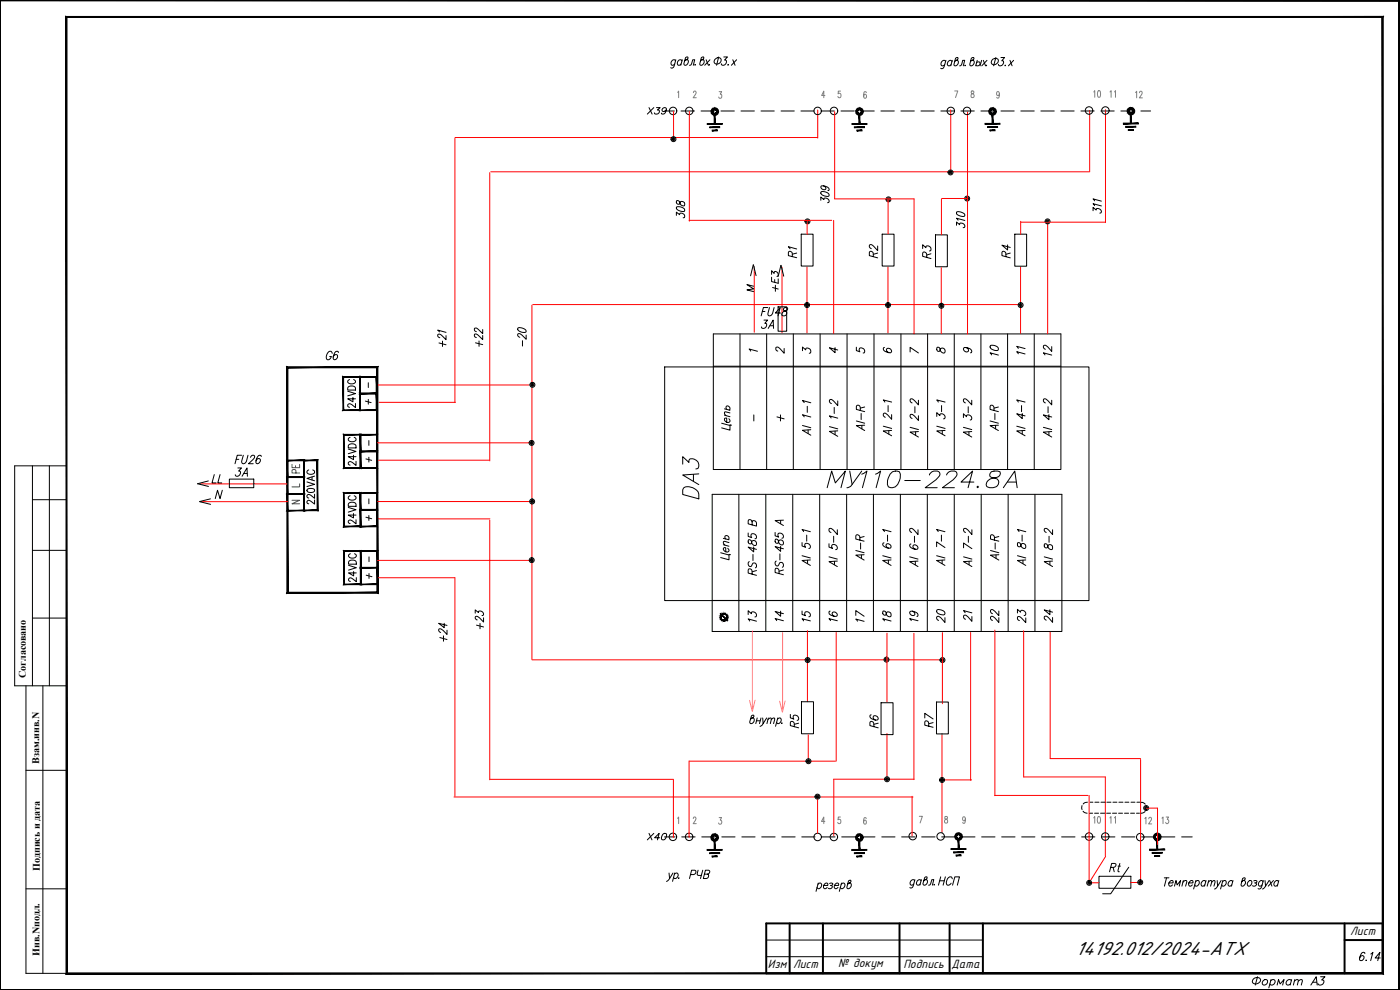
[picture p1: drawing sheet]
<svg xmlns="http://www.w3.org/2000/svg" width="420mm" height="297mm" viewBox="0 0 420 297" stroke-linecap="round" stroke-linejoin="round" font-family="sans-serif">
<!-- layer: 0 -->
<g fill="#000" stroke="#000" stroke-width=".3">
<path d="M0 .2h419.8zM0 .2h419.9z"/>
<path d="M419.8 .2v296.7zM419.9 .2v296.8z"/>
<path d="M212.3 37.1v.2l4.4-.2zM212.3 37.3l4.4-.2v.2z"/>
<path d="M213 38v.3l3-.3zM213 38.3l3-.3v.3z"/>
<path d="M213.7 33.1l.3 .1-.4 .3zM213.6 33.5h.3l.1-.3zM213.6 33.5h.3l-.2 .3zM213.9 33.5l-.2 .3 .3-.1zM213.7 33.8l.3-.1-.1 .4zM214 33.7l-.1 .4 .2-.2zM214.1 33.9l.1 .4-.3-.2zM214.1 33.9l.1 .4 .1-.3zM214.3 34l.2 .4-.3-.1zM214.3 34l.2 .4v-.3zM214.5 34.1l.3 .2-.3 .1zM214.5 34.1l.3 .2zM214.7 34l.4 .1-.3 .2zM214.7 34l.4 .1-.2-.2zM214.9 33.9l.4-.1-.2 .3zM215.1 33.7l-.2 .2 .4-.1zM215.1 33.7l.3-.2-.1 .3zM215.1 33.5v.2l.3-.2zM215.3 33.1l.1 .4h-.3zM215.1 33.2v.3l.2-.4zM215.1 32.8l.2 .3-.2 .1zM215.1 32.8l-.2 .2 .2 .2zM214.8 32.6l.3 .2-.2 .2zM214.8 32.6l-.1 .3 .2 .1zM214.5 32.5l.3 .1-.1 .3zM214.5 32.5v.4h.2zM214.2 32.6l.3-.1v.4zM214.2 32.6l.1 .3h.2zM213.9 32.8l.3-.2 .1 .3zM213.9 32.8l.2 .2 .2-.1zM213.9 32.8l.2 .2-.4 .1zM213.7 33.1l.4-.1z"/>
<path d="M213.7 39v.3l1.6-.3zM213.7 39.3l1.6-.3v.3z"/>
<path d="M214.3 34.2v3h.3zM214.3 34.2h.3v3z"/>
<path d="M255.7 37.1v.2l4.5-.2zM255.7 37.3l4.5-.2v.2z"/>
<path d="M256.4 38v.3l3-.3zM256.4 38.3l3-.3v.3z"/>
<path d="M257.1 33.1l.3 .1-.4 .3zM257 33.5h.3l.1-.3zM257 33.5h.3l-.2 .3zM257.3 33.5l-.2 .3 .3-.1zM257.1 33.8l.3-.1-.1 .4zM257.4 33.7l-.1 .4 .2-.2zM257.3 34.1l.2-.2 .1 .4zM257.5 33.9l.1 .4zM257.7 34l.2 .4-.3-.1zM257.7 34l.2 .4v-.3zM257.9 34.1l.4 .2-.4 .1zM257.9 34.1l.4 .2zM258.1 34l.5 .1-.3 .2zM258.1 34l.5 .1-.2-.2zM258.4 33.9l.3-.1-.1 .3zM258.5 33.7l-.1 .2 .3-.1zM258.5 33.7l.3-.2-.1 .3zM258.5 33.5v.2l.3-.2zM258.7 33.1l.1 .4h-.3zM258.5 33.2v.3l.2-.4zM258.6 32.8l.1 .3-.2 .1zM258.6 32.8l-.2 .2 .1 .2zM258.3 32.6l.3 .2-.2 .2zM258.3 32.6l-.2 .3 .3 .1zM257.9 32.5l.4 .1-.2 .3zM257.9 32.5v.4h.2zM257.6 32.6l.3-.1v.4zM257.6 32.6l.1 .3h.2zM257.3 32.8l.3-.2 .1 .3zM257.3 32.8l.2 .2 .2-.1zM257.3 32.8l.2 .2-.4 .1zM257.1 33.1l.4-.1z"/>
<path d="M257.2 39v.3l1.5-.3zM257.2 39.3l1.5-.3v.3z"/>
<path d="M257.8 34.2v3h.3zM257.8 34.2h.3v3z"/>
<path d="M295.6 37v.3l4.5-.3zM295.6 37.3l4.5-.3v.3z"/>
<path d="M296.4 38v.3l3-.3zM296.4 38.3l3-.3v.3z"/>
<path d="M297.1 33.1l.2 .1-.3 .2zM297 33.4h.3v-.2zM297 33.4h.3l-.2 .4zM297.3 33.4l-.2 .4zM297.1 33.8l.2-.2-.1 .5zM297.3 33.6l-.1 .5 .2-.2zM297.2 34.1l.2-.2 .1 .3zM297.4 33.9l.1 .3 .1-.2zM297.6 34l.3 .3-.4-.1zM297.6 34l.3 .3v-.3zM297.9 34l.3 .2-.3 .1zM297.9 34l.3 .2-.1-.2zM298.1 34l.4 .1-.3 .1zM298.1 34l.4 .1-.2-.2zM298.3 33.9l.4-.1-.2 .3zM298.4 33.6l-.1 .3 .4-.1zM298.4 33.6l.3-.2v.4zM298.4 33.4v.2l.3-.2zM298.7 33.1v.3h-.3zM298.4 33.2v.2l.3-.3zM298.5 32.8l.2 .3-.3 .1zM298.5 32.8l-.2 .2 .1 .2zM298.2 32.6l.3 .2-.2 .2zM298.2 32.6l.1 .4zM297.9 32.5l.3 .1-.1 .3zM297.9 32.5v.3l.2 .1zM297.5 32.6l.4-.1v.3zM297.5 32.6l.1 .3 .3-.1zM297.2 32.8l.3-.2 .1 .3zM297.2 32.8l.2 .2 .2-.1zM297.2 32.8l.2 .2-.3 .1zM297.1 33.1l.3-.1z"/>
<path d="M297.1 39v.2l1.5-.2zM297.1 39.2l1.5-.2v.2z"/>
<path d="M297.7 34.2v3h.3zM297.7 34.2h.3v3z"/>
<path d="M337.1 36.9v.3l4.5-.3zM337.1 37.2l4.5-.3v.3z"/>
<path d="M337.9 37.9v.3l3-.3zM337.9 38.2l3-.3v.3z"/>
<path d="M338.5 33l.3 .1-.3 .2zM338.5 33.3h.3v-.2zM338.5 33.3h.3l-.3 .4zM338.8 33.3l-.3 .4 .3-.1zM338.5 33.7l.3-.1v.4zM338.8 33.6v.4l.2-.2zM339 33.8v.3l-.2-.1zM339 33.8v.3zM339.1 33.9l.3 .3-.4-.1zM339.1 33.9l.3 .3v-.3zM339.4 33.9l.3 .2-.3 .1zM339.4 33.9l.3 .2zM339.6 33.9l.4 .1-.3 .1zM339.6 33.9l.4 .1-.2-.2zM339.8 33.8l.4-.1-.2 .3zM339.9 33.6l-.1 .2 .4-.1zM339.9 33.6l.4-.3-.1 .4zM340 33.3l-.1 .3 .4-.3zM340.2 33l.1 .3h-.3zM339.9 33.1l.1 .2 .2-.3zM340 32.7l.2 .3-.3 .1zM339.8 32.9l.1 .2 .1-.4zM339.7 32.5l.3 .2-.2 .2zM339.7 32.5l-.1 .3 .2 .1zM339.4 32.5h.3l-.1 .3zM339.4 32.5v.3h.2zM339 32.5h.4v.3zM339 32.5l.1 .3h.3zM338.8 32.7l.2-.2 .1 .3zM338.8 32.7l.2 .2 .1-.1zM338.8 32.7l.2 .2-.5 .1zM338.5 33l.5-.1z"/>
<path d="M338.6 38.9v.2l1.5-.2zM338.6 39.1l1.5-.2v.2z"/>
<path d="M339.2 34.1v3h.3zM339.2 34.1h.3v3z"/>
<path d="M107.9 113v5.2l.2-.2zM107.9 113l.2 .2v4.8zM107.9 113l.2 .2 5-.2zM108.1 113.2l5-.2-.2 .2zM112.9 113.2l.2 5v-5.2zM112.9 113.2l.2 5-.2-.2zM107.9 118.2h5.2l-.2-.2zM108.1 118h4.8l-5 .2z"/>
<path d="M102.9 113v10.2l.2-.2zM102.9 113l.2 .2v9.8zM102.9 113l.2 .2 5-.2zM103.1 113.2l5-.2-.2 .2zM108.1 113l-.2 .2 .2 10zM107.9 113.2l.2 10-.2-.2zM102.9 123.2h5.2l-.2-.2zM102.9 123.2l.2-.2h4.8z"/>
<path d="M108.1 130.3v5.2l.2-.2zM108.1 130.3l.2 .2v4.8zM108.1 130.3l.2 .2 5-.2zM108.3 130.5l5-.2-.2 .2zM113.1 130.5l.2 5v-5.2zM113.1 130.5l.2 5-.2-.2zM108.1 135.5h5.2l-.2-.2zM108.1 135.5l.2-.2h4.8z"/>
<path d="M91.1 138v15.2l.3-.2zM91.1 138l.3 .2v14.8zM91.1 138l.3 .2 4-.2zM91.4 138.2l4-.2-.2 .2zM95.4 138l-.2 .2 .2 15zM95.2 138.2l.2 15-.2-.2zM91.1 153.2h4.3l-.2-.2zM91.1 153.2l.3-.2h3.8z"/>
<path d="M103.1 147.9v10.2l.2-.3zM103.1 147.9l.2 .2v9.7zM103.1 147.9l.2 .2 5-.2zM103.3 148.1l5-.2-.2 .2zM108.3 147.9l-.2 .2 .2 10zM108.1 148.1l.2 10-.2-.3zM103.1 158.1h5.2l-.2-.3zM103.1 158.1l.2-.3h4.8z"/>
<path d="M103.1 130.3v10.2l.2-.2zM103.1 130.3l.2 .2v9.8zM103.1 130.3l.2 .2 5-.2zM103.3 130.5l5-.2-.2 .2zM108.3 130.3l-.2 .2 .2 10zM108.1 130.5l.2 10-.2-.2zM103.1 140.5h5.2l-.2-.2zM103.1 140.5l.2-.2h4.8z"/>
<path d="M108.1 147.9v5.2l.2-.2zM108.1 147.9l.2 .2v4.8zM108.1 147.9l.2 .2 5-.2zM108.3 148.1l5-.2-.2 .2zM113.3 147.9l-.2 .2 .2 5zM113.1 148.1l.2 5-.2-.2zM108.1 153.1h5.2l-.2-.2zM108.1 153.1l.2-.2h4.8z"/>
<path d="M86.1 110.1v67.9l.3-.3zM86.1 110.1l.3 .2v67.4zM86.1 110.1l.3 .2 27-.2zM86.4 110.3l27-.2-.3 .2zM113.4 110.1l-.3 .2 .3 67.7zM113.1 110.3l.3 67.7-.3-.3zM86.1 178h27.3l-.3-.3zM86.1 178l.3-.3h26.7z"/>
<path d="M103.2 165.3v10.1l.2-.2zM103.2 165.3l.2 .1v9.8zM103.2 165.3l.2 .1 5-.1zM103.4 165.4l5-.1-.2 .1zM108.2 165.4l.2 10v-10.1zM108.2 165.4l.2 10-.2-.2zM103.2 175.4h5.2l-.2-.2zM103.2 175.4l.2-.2h4.8z"/>
<path d="M108.2 165.3v5.1l.2-.1zM108.2 165.3l.2 .1v4.9zM108.2 165.3l.2 .1 5-.1zM108.4 165.4l5-.1-.2 .1zM113.2 165.4l.2 5v-5.1zM113.2 165.4l.2 5-.2-.1zM108.2 170.4h5.2l-.2-.1zM108.2 170.4l.2-.1h4.8z"/>
<path d="M217.3 184.1l.3 .2zM217.3 184.1l.3 .2zM216.9 184.2l.4-.1v.2zM216.9 184.2l.4 .1zM216.5 184.4l.4-.2zM216.5 184.4l.4-.1zM216.5 184.4l.1 .1-.3 .3zM216.3 184.8l.3-.3zM216.3 184.8l-.1 .4zM216.4 184.8l-.2 .4zM216.2 185.2h.2l-.1 .4zM216.4 185.2l-.1 .4zM216.3 185.6l.2 .4zM216.4 185.5l.1 .5zM216.5 186l.1-.2 .3 .4zM216.6 185.8l.3 .4zM216.9 186l.4 .3zM216.9 186l.4 .3zM217.3 186.1l.4 .1-.4 .1zM217.3 186.1l.4 .1zM217.6 186h.4zM217.6 186h.4zM217.9 185.8l.4-.2-.3 .4zM218.1 185.5l-.2 .3zM218.4 185.2l-.3 .3zM218.2 185.2l-.1 .3 .3-.3zM218.3 184.8l.1 .4h-.2zM218.1 184.8l.1 .4zM218 184.4l.3 .4zM218 184.4l.1 .4zM217.7 184.2l.2 .3zM217.7 184.2l.2 .3z"/>
<path d="M216.2 184.2l2.1 2.1 .1-.1zM216.2 184.2l.1-.1 2.1 2.1z"/>
<path d="M212.2 254.9v.2l4.5-.2zM212.2 255.1l4.5-.2v.2z"/>
<path d="M213 255.8v.3l3-.3zM213 256.1l3-.3v.3z"/>
<path d="M213.7 250.9l.2 .1-.3 .3zM213.6 251.3h.3v-.3zM213.6 251.3h.3l-.2 .3zM213.9 251.3l-.2 .3zM213.7 251.6l.2-.1-.1 .4zM213.9 251.5l-.1 .4 .2-.2zM213.8 251.9l.2-.2 .1 .4zM214 251.7l.1 .4 .1-.3zM214.2 251.8l.3 .4-.4-.1zM214.2 251.8l.3 .4v-.3zM214.5 251.9l.3 .2-.3 .1zM214.5 251.9l.3 .2-.1-.3zM214.7 251.8l.4 .1-.3 .2zM214.7 251.8l.4 .1-.2-.2zM214.9 251.7l.4-.1-.2 .3zM215 251.5l-.1 .2 .4-.1zM215 251.5l.3-.2v.3zM215.1 251.3l-.1 .2 .3-.2zM215.3 250.9v.4h-.2zM215 251l.1 .3 .2-.4zM215.1 250.6l.2 .3-.3 .1zM215.1 250.6l-.2 .3 .1 .1zM214.8 250.4l.3 .2-.2 .3zM214.8 250.4l.1 .5zM214.5 250.4h.3l-.1 .3zM214.5 250.4v.3h.2zM214.1 250.4h.4v.3zM214.1 250.4l.1 .3h.3zM213.8 250.6l.3-.2 .1 .3zM213.8 250.6l.2 .3 .2-.2zM213.8 250.6l.2 .3h-.3zM213.7 250.9h.3z"/>
<path d="M213.7 256.8v.3l1.5-.3zM213.7 257.1l1.5-.3v.3z"/>
<path d="M214.3 252v3h.3zM214.3 252h.3v3z"/>
<path d="M255.7 254.9v.2l4.4-.2zM255.7 255.1l4.4-.2v.2z"/>
<path d="M256.4 255.8v.3l3-.3zM256.4 256.1l3-.3v.3z"/>
<path d="M257 250.9l.3 .1-.3 .3zM257 251.3h.3v-.3zM257 251.3h.3l-.3 .3zM257.3 251.3l-.3 .3 .3-.1zM257 251.6l.3-.1v.4zM257.3 251.5v.4l.2-.2zM257.3 251.9l.2-.2 .1 .4zM257.5 251.7l.1 .4 .1-.3zM257.7 251.8l.2 .4-.3-.1zM257.7 251.8l.2 .4v-.3zM257.9 251.9l.3 .2-.3 .1zM257.9 251.9l.3 .2zM258.1 251.8l.4 .1-.3 .2zM258.1 251.8l.4 .1-.2-.2zM258.3 251.7l.4-.1-.2 .3zM258.4 251.5l-.1 .2 .4-.1zM258.4 251.5l.4-.2-.1 .3zM258.5 251.3l-.1 .2 .4-.2zM258.7 250.9l.1 .4h-.3zM258.4 251l.1 .3 .2-.4zM258.5 250.6l.2 .3-.3 .1zM258.3 250.9l.1 .1 .1-.4zM258.2 250.4l.3 .2-.2 .3zM258.2 250.4l-.1 .3 .2 .2zM257.9 250.4h.3l-.1 .3zM257.9 250.4v.3h.2zM257.6 250.4h.3v.3zM257.6 250.4l.1 .3h.2zM257.3 250.6l.3-.2 .1 .3zM257.3 250.6l.2 .3 .2-.2zM257.3 250.6l.2 .3h-.5zM257 250.9h.5z"/>
<path d="M257.1 256.8v.3l1.6-.3zM257.1 257.1l1.6-.3v.3z"/>
<path d="M257.7 252v3h.4zM257.7 252h.4v3z"/>
<path d="M285.4 254.6v.3l4.5-.3zM285.4 254.9l4.5-.3v.3z"/>
<path d="M286.2 255.6v.2l3-.2zM286.2 255.8l3-.2v.2z"/>
<path d="M286.9 250.6l.2 .2-.3 .2zM286.8 251h.3v-.2zM286.8 251h.3l-.2 .3zM287.1 251l-.2 .3 .2-.1zM286.9 251.3l.2-.1-.1 .4zM287.1 251.2l-.1 .4 .2-.2zM287 251.6l.2-.2 .1 .4zM287.2 251.4l.1 .4 .1-.3zM287.4 251.5l.3 .4-.4-.1zM287.4 251.5l.3 .4zM287.7 251.6l.3 .2-.3 .1zM287.7 251.6l.3 .2-.1-.3zM287.9 251.5l.4 .1-.3 .2zM287.9 251.5l.4 .1-.2-.2zM288.1 251.4l.4-.1-.2 .3zM288.2 251.2l-.1 .2 .4-.1zM288.2 251.2l.4-.2-.1 .3zM288.2 251v.2l.4-.2zM288.5 250.6l.1 .4h-.4zM288.2 250.8v.2l.3-.4zM288.3 250.3l.2 .3-.3 .2zM288.3 250.3l-.2 .3 .1 .2zM288 250.2l.3 .1-.2 .3zM288 250.2l.1 .4zM287.7 250.1l.3 .1-.1 .2zM287.7 250.1v.3h.2zM287.3 250.2l.4-.1v.3zM287.3 250.2l.4 .2zM287 250.3l.3-.1 .1 .2zM287 250.3l.2 .3 .2-.2zM287 250.3l.2 .3h-.3zM286.9 250.6l.2 .2 .1-.2z"/>
<path d="M286.9 256.5v.3l1.5-.3zM286.9 256.8l1.5-.3v.3z"/>
<path d="M287.5 251.7v3h.3zM287.5 251.7h.3v3z"/>
<path d="M345 254.8v.2l4.5-.2zM345 255l4.5-.2v.2z"/>
<path d="M345.8 255.8v.2l3-.2zM345.8 256l3-.2v.2z"/>
<path d="M346.5 250.8l.2 .1-.3 .2zM346.4 251.1h.3v-.2zM346.4 251.1h.3l-.2 .4zM346.7 251.1l-.2 .4 .2-.1zM346.5 251.5l.2-.1v.4zM346.7 251.4v.4l.2-.2zM346.7 251.8l.2-.2v.4zM346.9 251.6v.4l.1-.3zM347 251.7l.3 .4-.4-.1zM347 251.7l.3 .4v-.3zM347.3 251.8l.3 .2-.3 .1zM347.3 251.8l.3 .2-.1-.3zM347.5 251.7l.4 .1-.3 .2zM347.5 251.7l.4 .1-.2-.2zM347.7 251.6l.4-.1-.2 .3zM347.9 251.4l-.2 .2 .4-.1zM347.9 251.4l.3-.3-.1 .4zM347.9 251.1v.3l.3-.3zM348.1 250.8l.1 .3h-.3zM347.9 250.9v.2l.2-.3zM347.9 250.5l.2 .3-.2 .1zM347.9 250.5l-.2 .2 .2 .2zM347.6 250.3l.3 .2-.2 .2zM347.6 250.3l-.1 .3 .2 .1zM347.3 250.3h.3l-.1 .3zM347.3 250.3v.3h.2zM346.9 250.3h.4v.3zM346.9 250.3l.1 .3h.3zM346.7 250.5l.2-.2 .1 .3zM346.7 250.5l.2 .2 .1-.1zM346.7 250.5l.2 .2-.4 .1zM346.5 250.8l.2 .1 .2-.2z"/>
<path d="M346.5 256.7v.2l1.5-.2zM346.5 256.9l1.5-.2v.2z"/>
<path d="M347.1 251.9v3h.3zM347.1 251.9h.3v3z"/>
<path d="M.1 .2l-.1 296.8zM0 .2v296.8z"/>
<path d="M19.8 4.9v287.3l.3-.3zM19.8 4.9l.3 .3v286.7zM19.8 4.9l.3 .3 395-.3zM20.1 5.2l395-.3-.3 .3zM415.1 4.9l-.3 .3 .3 287zM414.8 5.2l.3 287-.3-.3zM19.8 292.2h395.3l-.3-.3zM19.8 292.2l.3-.3h394.7z"/>
<path d="M.1 296.9l419.8 .1zM.1 296.9l419.8 .1z"/>
</g>
<path d="M230 277.1h185v14.9h-185zM237 277.1v14.9M247 277.1v14.9M270 277.1v14.9M285 277.1v14.9M295 277.1v14.9M403.5 277.1v14.9M403.5 282.1h11.5" fill="none" stroke="#000" stroke-width=".59"/>
<path d="M230 282.1h65M230 287h65M230 292h65" fill="none" stroke="#000" stroke-width=".3"/>
<!-- layer: 0 -->
<g fill="none" stroke="#000" stroke-width=".3">
<path d="M202.7 18.3l-.1-.2a.87 .87 0 0 0-1.1 .3 .87 .87 0 0 0 .2 1.2l.8-.4M202.8 17.9l-.7 2.3-.3 .2-.5-.1M204.6 18.3a.83 .83 0 0 0-1.1-.1 .83 .83 0 0 0-.1 1.1v.2a.63 .63 0 0 0 1-.3M204.8 17.9l-.5 1.7M206 17.9h.3a.87 .87 0 0 1 .1 1.2 .87 .87 0 0 1-1.1 .2l.4-2 .7-.2 .1 .3-.2 .3-.8 .6M206.9 19.6l.5-.1 .5-1.6h.6l-.4 1.7M208.6 19.3v.3l.1-.1M210.7 17.9h.3a.87 .87 0 0 1 .2 1.2 .87 .87 0 0 1-1.2 .2l.5-2 .7-.2-.1 .6-.9 .6M211.9 17.9l.7 1.7M212.9 19.3l-.1 .3 .1-.1M213.1 17.9l-1.6 1.7M214.6 17.8a.94 .94 0 0 1 1.2-.5 .94 .94 0 0 1 .5 1.2 .99 .99 0 0 1-1.2 .8 .99 .99 0 0 1-.7-1.3z"/>
<path d="M215.7 17.1l-.6 2.5M217.2 17.1h1.1l-.8 .9a.8 .8 0 0 1 .5 .9 .8 .8 0 0 1-.8 .7l-.6-.1-.1-.4M218.5 19.3v.3l.1-.1M219.9 17.9l.7 1.7M221.1 17.9l-1.6 1.7M283.8 18.4l-.1-.1a.88 .88 0 0 0-1.1 .3 .88 .88 0 0 0 .1 1.2l.8-.4M283.9 18.1l-.7 2.2-.4 .3-.5-.1M285.7 18.4a.51 .51 0 0 0-.8-.2l-.6 .8 .2 .6a.66 .66 0 0 0 1-.2M285.8 18.1l-.5 1.7M287 18.1a.86 .86 0 0 1 .6 1.1 .86 .86 0 0 1-1 .6l-.3-.5 .5-1.8 .6-.2 .1 .3-1 .8M288 19.8l.6-.5 .3-1.2h.6l-.4 1.7M289.6 19.5v.3l.1-.2"/>
<path d="M291.8 18.1a.86 .86 0 0 1 .6 1.1 .86 .86 0 0 1-1.1 .6l-.3-.5 .5-1.8 .4-.2 .4 .1a1.12 1.12 0 0 1-1 1M293.1 18.8l.1-.1a.57 .57 0 0 1 .9 .1 .57 .57 0 0 1-.3 .8l-.7 .2-.2-.3M293.3 18.1l-.5 1.7M294.6 18.1l-.5 1.7M295.1 18.1l.7 1.7M296 19.5v.3l.1-.2M296.2 18.1l-1.6 1.7M298 17.7a.95 .95 0 0 1 1.6 .2 .95 .95 0 0 1-.8 1.4 .89 .89 0 0 1-1.3-.3 .89 .89 0 0 1 .5-1.3zM298.9 17.3l-.7 2.5M300.4 17.3h1.1l-.8 .9h.2a.92 .92 0 0 1 0 1.2 .92 .92 0 0 1-1.2 .1l-.1-.2M301.7 19.5l-.1 .3 .2-.2M303.1 18.1l.6 1.7"/>
<path d="M304.2 18.1l-1.6 1.7M204.4 33.3h4M210.4 33.3h4M216.4 33.3h4M222.4 33.3h4M228.4 33.3h4M234.4 33.3h4M240.4 33.3h4M246.4 33.3h4M252.4 33.3h4M258.4 33.3h4M264.4 33.3h4"/>
<path d="M270.4 33.3h4M276.4 33.3h4M282.4 33.3h4M288.4 33.3h4M294.4 33.3h4M300.4 33.3h4M306.4 33.3h4M312.4 33.3h4M318.4 33.3h4M324.4 33.3h4M330.4 33.3h4M336.4 33.3h4"/>
<path d="M342.4 33.3h2.9M240.5 70.3h3.5v9.5h-3.5zM264.8 70.3h3.5v9.5h-3.5zM280.8 70.5h3.5v9.5h-3.5zM304.5 70.3h3.6v9.6h-3.6zM226.1 85.9l-1.9-.5 1.9 1.3-1.9 .3 1.9 .5M110.5 114.8v1.5M199.5 110.1h127.3v70.1h-127.3zM214.1 100.2h104.3v40.7h-104.3zM214.1 109.9h104.3M222.1 100.2v40.7M230.1 100.2v40.7"/>
<path d="M238.1 100.2v40.7M246.1 100.2v40.7M254.2 100.2v40.7M262.3 100.2v40.7M270.4 100.2v40.7M278.4 100.2v40.7M286.4 100.2v40.7M294.4 100.2v40.7M302.4 100.2v40.7M310.4 100.2v40.7M9.7 139.8v66M14.8 139.8v66"/>
<path d="M19.9 139.8h-15.5v66h15.5M110.7 132.2v1.4M216.6 127l2.5 .7M217.4 124.6l1.7 .4M217.4 122.7l1.7 .4M218.1 122.8l-.2-.6a.66 .66 0 0 1 1-.2 .66 .66 0 0 1-.1 1M218.7 125.6a.62 .62 0 0 1 .4 .6 .62 .62 0 0 1-.4 .5 .86 .86 0 0 1-1-.2 .86 .86 0 0 1-.1-1h.5v1.2M219.1 123.9l-1.6-.3v.7l.4 .4M219.5 127.6l-.4-.1v1.6l-2.5-.7M226.2 124.5v1.8M281.1 125v-1.2l1 .9a.8 .8 0 0 1 .9-.6 .8 .8 0 0 1 .6 .9l-.1 .6-.3 .1M281.1 127.9l2.5 .7"/>
<path d="M281.6 120.6l-.5-.6 2.5 .6M282.6 121.7v1.8M282.8 129.2v1M283.6 129.1l-2.5 .2 2.5 1.5M305.1 127.9l2.5 .7M305.6 120.6l-.5-.6 2.5 .6M306.6 121.7v1.8M306.8 124.1v1.5l-1.7-1.5 2.5 .7M306.8 129.2v1M307.6 129.1l-2.5 .2 2.5 1.5M9.7 149.9h10.2M110.7 149.7v1.5"/>
<path d="M213.7 148.3h105v41.2h-105zM221.7 148.3v41.2M229.8 148.3v41.2M237.9 148.3v41.2M246 148.3v41.2M254.1 148.3v41.2M262.1 148.3v41.2M265.4 159.5l-.5-.6 2.5 .6M270.2 148.3v41.2M278.3 148.3v41.2M286.4 148.3v41.2M294.5 148.3v41.2"/>
<path d="M302.6 148.3v41.2M310.6 148.3v41.2M9.7 165.1h10.2M110.7 167.1v1.4M264.9 166.7l2.5 .7M265.3 162.9h-.3l-.1 .5a2.1 2.1 0 0 0 2.4 1 .81 .81 0 0 0-.3-1.1 .81 .81 0 0 0-1.1 .3l.3 .7 .4 .2M266.4 160.6v1.8M266.6 168.1v1M267.4 168l-2.5 .2 2.5 1.5M9.7 185.4h10.2M20 188.8v38.9M213.7 180.2h105"/>
<path d="M7.8 205.8v86.2h12.2M12.9 205.8v86.2M225.7 215.4h.4a.93 .93 0 0 1 .1 1.2 .93 .93 0 0 1-1.1 .4l-.1-.4 .5-1.8 .3-.2 .4 .1a.77 .77 0 0 1-.7 .8l-.2 .3M227 216.3h1.1M227.2 215.4l-.4 1.7M228.4 215.4l-.5 1.7M228.9 215.4l.1 1.7 1.1-1.7M229 217.1l-.3 .5-.6 .3M230.5 215.9l.6-.5 .4 .1-.3 1.6M230.6 215.4l-.4 1.7M231.5 215.9l.6-.5 .4 .1-.3 1.6M233.3 215.8a.64 .64 0 0 1 1-.3 .97 .97 0 0 1 0 1.1 .97 .97 0 0 1-1.1 .4l-.1-.3"/>
<path d="M233.4 215.4l-.7 2.5M240.5 210.6h3.6v9.6h-3.6zM264.4 210.8h3.6v9.6h-3.6zM281.1 210.6h3.5v9.6h-3.5zM7.8 231.1h12.2M204.6 251.1h4M210.6 251.1h4M216.6 251.1h4M222.6 251.1h4M228.6 251.1h4M234.6 251.1h4M240.6 251.1h4"/>
<path d="M246.6 251.1h4M252.6 251.1h4M258.6 251.1h4M264.6 251.1h4M270.6 251.1h4M276.6 251.1h4M282.6 251.1h4M288.6 251.1h4M294.6 251.1h4M300.6 251.1h4M306.6 251.1h4M312.6 251.1h4"/>
<path d="M318.6 251.1h4M324.6 251.1h4M324.7 241.7v1.2M325 243.4l.4 .3 .9 .3M326.3 240.7l-.6 .1-.6 .4M327.2 240.7h.8M328.6 240.7h1.2M330.4 240.7h1.2M330.6 251.1h4M332.2 240.7h1.2M334 240.7h1.2M335.8 240.7h1.2"/>
<path d="M336.6 251.1h4M337.5 244h1.2M337.6 240.7h1.2M339.3 244h1.2M339.4 240.7h1.2M341.2 240.7h.9M342.5 240.7l.6 .1 .6 .5M342.6 251.1h4M344 241.8v1.2M348.6 251.1h4M354.6 251.1h3.2M7.8 266.7h12.2"/>
<path d="M200.8 261.9l.2 1.7 1-1.7M201 263.6l-1 .8M202.4 262.3a.62 .62 0 0 1 .5-.4 .62 .62 0 0 1 .6 .4 .84 .84 0 0 1-.3 1 .84 .84 0 0 1-1.1 0M202.5 261.9l-.7 2.5M203.8 263.4l-.2 .1h.2M207.2 262.4l1.3-.1 .3-.4-.1-.7-1.1-.1-.7 2.5M209.5 261.1l-.2 1.3 .3 .3h.9M210.9 261.1l-.7 2.5M211.4 262.3l1.2 .1v.7l-.6 .5h-.9l.6-2.5h.9l.4 .3-.2 .7-.5 .2M245.4 265.3a.68 .68 0 0 1 1.1-.1 .68 .68 0 0 1-.2 1.1l-.5 .3h-.3l-.3-.3M245.6 265l-.7 2.4M247.2 265.7h1.2l.1-.5a.89 .89 0 0 0-1.2 .1 .89 .89 0 0 0 0 1.2 .64 .64 0 0 0 .9-.2"/>
<path d="M249 265.1h.9a.51 .51 0 0 1-.7 .6M249.5 265.7l.3 .4-.3 .4h-.9M250.4 265.7h1.2l.1-.5a.81 .81 0 0 0-1.2 .3 .81 .81 0 0 0 .5 1.1l.5-.3M252.4 265.3a.68 .68 0 0 1 1.1-.1 .68 .68 0 0 1-.2 1.1l-.5 .3h-.3l-.3-.3M252.6 265l-.7 2.4M254.9 265a.88 .88 0 0 1 .6 1 .88 .88 0 0 1-1.1 .6l-.2-.5 .4-1.7 .4-.3 .4 .1a.77 .77 0 0 1-.8 .9l-.2 .2M274.5 264.3l-.1-.2a.88 .88 0 0 0-1.1 .3 .88 .88 0 0 0 .1 1.2l.8-.4M274.6 263.9l-.7 2.3-.4 .2-.5-.1M276.4 264.3a.51 .51 0 0 0-.8-.2l-.6 .8 .2 .6a.66 .66 0 0 0 1-.3M276.5 263.9l-.4 1.7M277.7 263.9a.86 .86 0 0 1 .6 1.1 .86 .86 0 0 1-1 .6l-.3-.5 .5-1.8 .7-.2 .1 .4-1.1 .8M278.7 265.6l.4-.1 .6-1.6h.5l-.4 1.7"/>
<path d="M280.4 265.3l-.1 .3 .2-.1M282 264.3h1.4M282.3 263.1l-.7 2.5M283.7 263.1l-.7 2.5M285.8 263.7l-.1-.2a.76 .76 0 0 0-.7-.4 .76 .76 0 0 0-.6 .6l-.4 1a.75 .75 0 0 0 .5 1 .75 .75 0 0 0 1-.7M285.9 265.6l.7-2.5h1.4l-.7 2.5M329.8 262.9h9.6v3.6h-9.6zM338.8 260.2l-5.5 8h-2.4M349.4 263.4h1.4M350.1 263.4l-.6 2.5M350.8 264.9h1.2v-.5a.87 .87 0 0 0-1.1 .2 .87 .87 0 0 0 0 1.2 .64 .64 0 0 0 1-.3M352.5 265.9l.4-1.7 .4 1.3 1-1.3-.4 1.7"/>
<path d="M355 264.7l.6-.5 .6 .1-.4 1.6M355.1 264.2l-.4 1.7M356.8 264.9h1.2v-.5a.87 .87 0 0 0-1.2 .2 .87 .87 0 0 0 .1 1.2 .64 .64 0 0 0 .9-.3M358.8 264.6a.63 .63 0 0 1 1-.3 .97 .97 0 0 1-.1 1.1 .97 .97 0 0 1-1 .4l-.1-.3M358.9 264.2l-.7 2.5M361.8 264.6l-.1-.3a.93 .93 0 0 0-1.1 .4 .93 .93 0 0 0 .2 1.2l.8-.4M361.9 264.2l-.4 1.7M362.6 264.7l.7-.5 .3 .1-.3 1.6M362.8 264.2l-.5 1.7M363.6 264.7l.7-.5 .3 .1-.3 1.6M365.3 264.2l.1 1.7 1.1-1.7M365.4 265.9l-.9 .8"/>
<path d="M366.9 264.6a.64 .64 0 0 1 1-.3 .97 .97 0 0 1-.1 1.1 .97 .97 0 0 1-1 .4l-.2-.3M367 264.2l-.7 2.5M370 264.6a.84 .84 0 0 0-1.2-.1 .84 .84 0 0 0-.2 1.1l.6 .3 .5-.4M370 264.2l-.4 1.7M373.2 264.2a.88 .88 0 0 1 .6 1.1 .88 .88 0 0 1-1.1 .6l-.3-.5 .5-1.8 .7-.2 .1 .3-.2 .3-.8 .6M374.9 264.3l.5-.1a.94 .94 0 0 1 .1 1.1 .94 .94 0 0 1-1 .5 .99 .99 0 0 1 .4-1.5zM376.3 264.3h.9l-.1 .5-.6 .1M376.8 264.9l.3 .5-.3 .4h-.9M379.1 264.6l-.1-.2a.81 .81 0 0 0-1.2 .4 .81 .81 0 0 0 .5 1.1l.5-.4M379.1 264.2l-.7 2.3-.3 .2-.5-.1M379.6 264.2l.2 1.7 1.1-1.7M379.8 265.9l-.9 .8"/>
<path d="M381 264.2l.7 1.7M382.2 264.2l-1.6 1.7M383.7 264.6a.84 .84 0 0 0-1.2-.1 .84 .84 0 0 0-.1 1.1l.5 .3 .6-.4M383.8 264.2l-.5 1.7M409.6 286.1v-.2l-.5-.2a2.26 2.26 0 0 0-1 2.4 .81 .81 0 0 0 1.1-.3 .81 .81 0 0 0-.3-1.1l-.7 .3-.1 .4M410 288l-.1 .1h.2M411.4 286.2l.6-.5-.6 2.5M414.2 287.4h-1.5l1.4-1.7-.6 2.5"/>
<circle cx="217.3" cy="185.2" r="1"/>
</g>
<path d="M218.3 185.2l-.1 .4" fill="none" stroke="#fff" stroke-width=".3"/>
<path d="M216.5 184.6l-.2 .6zM216.5 184.6l-.1 1zM216.5 184.6l-.1 1 .2-1.1zM216.6 184.5l-.1 1.3zM216.6 184.5l-.1 1.3zM216.7 184.4l-.1 1.5zM216.7 184.4l-.1 1.5 .2-1.6zM216.8 184.3l-.1 1.7zM216.8 184.3l-.1 1.7zM216.9 184.3l-.1 1.7zM216.9 184.3l-.1 1.7zM217 184.2l-.1 1.9zM217 184.2l-.1 1.9zM217.1 184.2l-.1 1.9zM217.1 184.2l-.1 1.9zM217.2 184.2l-.1 2zM217.2 184.2l-.1 2zM217.3 184.2l-.2 2zM217.3 184.2l-.1 2zM217.4 184.2l-.2 2zM217.4 184.2l-.1 2zM217.5 184.2l-.2 2zM217.5 184.2l-.1 2zM217.6 184.2l-.2 2zM217.6 184.2l-.1 2zM217.7 184.3l-.2 1.9zM217.7 184.3l-.1 1.8zM217.8 184.3l-.2 1.8zM217.8 184.3l-.1 1.8zM217.9 184.4l-.2 1.7zM217.9 184.4l-.1 1.6zM218 184.5l-.2 1.5zM218 184.5l-.1 1.5zM218.1 184.6l-.2 1.4zM218.1 184.6l-.1 1.3zM218.2 184.7l-.2 1.2zM218.2 184.7l-.1 1.1zM218.3 185.2l-.2 .6z" fill="#fff" stroke="#fff" stroke-width=".3"/>
<g fill="none" stroke="#f00" stroke-width=".3">
<path d="M202.1 33.5v8.4M206.9 33.4v33M245.4 33v8.4M250.5 33.5v26.1M285.3 33v18.4M290.4 33.6v66.6M327 33.1v18.5M331.8 32.9v33.9M136.5 41.5v79.2M147 51.8v86.5M274.3 59.7v40.5M226.4 80v19.7"/>
<path d="M250.2 66.1v34M314.4 67v33.2M159.6 91.6v106.3M234.7 80.2v19.7M242.2 80.1v19.8M266.5 80.1v19.8M282.5 80.3v19.8M306.3 80.1v19.8M59.9 145.2h26.3M60 150.5h26.4M147 156.1v77.9M136.5 173.3v65.6"/>
<path d="M242.3 189.2v21.4M251 189.8v38.6M266.2 190v20.6M274.3 190v43.9M282.8 189.8v21.3M291.3 189.8v44.3M298.6 189v49.7M307.2 189.3v43.9M315.2 189.7v37.9M202.1 233.9v17.4M206.8 228.3v23M242.6 220.5v7.5"/>
<path d="M250.2 233.9v16.8M266.2 220.1v13.7M273.7 238.9v12M282.7 220.1v29.7M326.9 238.7v26.1M331.7 233.2v23.6M342.3 227.9v36.9M331.8 256.9l-4.9 8M344 242.5h3.4v10.8"/>
</g>
<!-- layer: SYMS -->
<g fill="none" stroke="#000" stroke-width=".3">
<path d="M246.5 57.5h.9a1.43 1.43 0 0 1 1.4 1.1l-.4 .4-.6-.1a1.43 1.43 0 0 1-1.5-1.1zM247.2 55.8l.7 .7a.78 .78 0 0 1-1.1 .3 .78 .78 0 0 1-.3-1h.7a1.54 1.54 0 0 1 1.6 1.1l-.3 .3M203 64.6v-.9l1 .7a.82 .82 0 0 1 1-.4 .82 .82 0 0 1 .5 1l-.1 .3h-.4M203.1 62h1a1.43 1.43 0 0 1 1.4 1.1l-.1 .3-.4 .1-1.5-.4-.5-.6zM203.1 60.2a.63 .63 0 0 0 0 .9 .63 .63 0 0 0 .9 0 .76 .76 0 0 1 1.1-.6 .76 .76 0 0 1 .2 1.3l-.9-.3-.6-1.1zM226.1 79.5l-.8 3.2M226.1 79.4l.8 3.3M237.1 74.7l-.5-.7 2.5 .7M237.8 77l-.1-1.2-.8-.4-.3 .4v.9l2.5 .6M239.1 75.9l-1.3 .4M246.3 60.1v-1l1 .8v-.3a.88 .88 0 0 1 1.1 0 .88 .88 0 0 1 .2 1.2h-.2M262.1 77l-.1-1.2-.8-.4-.3 .4v.9l2.5 .7"/>
<path d="M263.4 73.8v1.4l-1.5-1.6-.7-.2-.3 .7 .6 .5M263.4 75.9l-1.3 .4M276.9 74.6v-1.2l1 .9a.82 .82 0 0 1 1.1-.5 .82 .82 0 0 1 .4 1.1l-.1 .3-.4 .1M278.1 77.2l-.1-1.2-.6-.4-.4 .1-.1 1.2 2.5 .7M279.4 76.1l-1.3 .4M287.1 67.6v-1l.9 .8v-.3a.88 .88 0 0 1 1.1 0 .88 .88 0 0 1 .2 1.2h-.2M287.1 63.6h1l1 .3 .5 .6-.2 .4h-.9l-1-.4-.4-.2zM287.5 66.1l-.4-.6 2.5 .7M301.9 77l-.1-1.2-.9-.4-.2 .4v.9l2.5 .7M302.4 73.5v1.5l-1.7-1.4 2.5 .6M303.2 75.9l-1.3 .4M328 63.2v-1l1 .8v-.2a.88 .88 0 0 1 1.1 0 .88 .88 0 0 1 .2 1.1l-.2 .1"/>
<path d="M328.5 61.7l-.5-.6 2.5 .7M328.5 60.3l-.5-.6 2.5 .7M131.9 99.6l-.5-.6 2.5 .7M144.9 98.9v1.2l-1.9-1.6h-.5v.7l.5 .3M155.5 98.4h1l.9 .3 .4 .3 .1 .5a1.76 1.76 0 0 1-2.5-.9zM131.7 102.9l2.2 .5M132.8 102.3v1.7M133.9 100.7v1.2l-2-1.7a.55 .55 0 0 0-.5 .6 .55 .55 0 0 0 .6 .5M142.7 102.9l2.2 .5M143.8 102.3v1.6M144.9 100.7v1.2l-2.1-1.7a.55 .55 0 0 0-.4 .6 .55 .55 0 0 0 .6 .5M156.8 102.2v1.6"/>
<path d="M157.9 100.5v1.3l-1.6-1.5-.8-.2-.1 .6 .6 .5M59.9 150.5l3.3 .8M62.5 144.3l-3.2 .8 3.3 .9M63.2 149.7l-3.3 .8M132 191.3l2.2 .6M133.1 190.8v1.6M133.3 187v1.3l-1.6-1.3 2.5 .6M134.2 189.1v1.3l-1.2-1.3-.6-.4h-.5l-.2 .5 .5 .6M142.6 184v-1l1 .8v-.3a.88 .88 0 0 1 1.1 .1 .88 .88 0 0 1 .2 1.1h-.2M143 187.6l2.1 .5M144.1 187.1v1.6M145.1 185.4v1.2l-1.2-1.2-.8-.5a.55 .55 0 0 0-.5 .6 .55 .55 0 0 0 .6 .5"/>
<circle cx="202" cy="33.3" r="1.12"/>
<circle cx="206.9" cy="33.3" r="1.12"/>
<circle cx="214.5" cy="33.5" r="1.12"/>
<circle cx="245.4" cy="33.3" r="1.12"/>
<circle cx="250.3" cy="33.3" r="1.12"/>
<circle cx="258" cy="33.5" r="1.12"/>
<circle cx="285.3" cy="33.3" r="1.12"/>
<circle cx="290.2" cy="33.3" r="1.12"/>
<circle cx="297.9" cy="33.5" r="1.12"/>
<circle cx="326.8" cy="33.2" r="1.12"/>
<circle cx="331.7" cy="33.2" r="1.12"/>
<circle cx="339.4" cy="33.4" r="1.12"/>
<circle cx="202.1" cy="41.7" r=".23"/>
<circle cx="202.1" cy="41.7" r=".44"/>
<circle cx="202.1" cy="41.7" r=".74"/>
<circle cx="266.6" cy="59.8" r=".23"/>
<circle cx="266.6" cy="59.8" r=".44"/>
<circle cx="266.6" cy="59.8" r=".74"/>
<circle cx="285.3" cy="51.7" r=".23"/>
<circle cx="285.3" cy="51.7" r=".44"/>
<circle cx="285.3" cy="51.7" r=".74"/>
<circle cx="290.3" cy="59.6" r=".23"/>
<circle cx="290.3" cy="59.6" r=".44"/>
<circle cx="290.3" cy="59.6" r=".74"/>
<circle cx="242.3" cy="66.4" r=".23"/>
<circle cx="242.3" cy="66.4" r=".44"/>
<circle cx="242.3" cy="66.4" r=".74"/>
<circle cx="314.4" cy="66.4" r=".23"/>
<circle cx="314.4" cy="66.4" r=".44"/>
<circle cx="314.4" cy="66.4" r=".74"/>
<circle cx="242.2" cy="91.5" r=".74"/>
<circle cx="242.2" cy="91.5" r=".44"/>
<circle cx="242.2" cy="91.5" r=".23"/>
<circle cx="266.5" cy="91.5" r=".74"/>
<circle cx="266.5" cy="91.5" r=".44"/>
<circle cx="266.5" cy="91.5" r=".23"/>
<circle cx="282.5" cy="91.7" r=".74"/>
<circle cx="282.5" cy="91.7" r=".44"/>
<circle cx="282.5" cy="91.7" r=".23"/>
<circle cx="306.3" cy="91.5" r=".74"/>
<circle cx="306.3" cy="91.5" r=".44"/>
<circle cx="306.3" cy="91.5" r=".23"/>
<circle cx="159.8" cy="115.5" r=".74"/>
<circle cx="159.8" cy="115.5" r=".44"/>
<circle cx="159.8" cy="115.5" r=".23"/>
<circle cx="159.5" cy="132.9" r=".74"/>
<circle cx="159.5" cy="132.9" r=".44"/>
<circle cx="159.5" cy="132.9" r=".23"/>
<circle cx="159.7" cy="150.5" r=".74"/>
<circle cx="159.7" cy="150.5" r=".44"/>
<circle cx="159.7" cy="150.5" r=".23"/>
<circle cx="159.6" cy="168.1" r=".74"/>
<circle cx="159.6" cy="168.1" r=".44"/>
<circle cx="159.6" cy="168.1" r=".23"/>
<circle cx="242.4" cy="198" r=".74"/>
<circle cx="242.4" cy="198" r=".44"/>
<circle cx="242.4" cy="198" r=".23"/>
<circle cx="266" cy="197.9" r=".74"/>
<circle cx="266" cy="197.9" r=".44"/>
<circle cx="266" cy="197.9" r=".23"/>
<circle cx="282.9" cy="198" r=".23"/>
<circle cx="282.9" cy="198" r=".44"/>
<circle cx="282.9" cy="198" r=".74"/>
<circle cx="242.6" cy="228.4" r=".23"/>
<circle cx="242.6" cy="228.4" r=".44"/>
<circle cx="242.6" cy="228.4" r=".74"/>
<circle cx="245.3" cy="239" r=".23"/>
<circle cx="245.3" cy="239" r=".44"/>
<circle cx="245.3" cy="239" r=".74"/>
<circle cx="266.2" cy="233.8" r=".23"/>
<circle cx="266.2" cy="233.8" r=".44"/>
<circle cx="266.2" cy="233.8" r=".74"/>
<circle cx="282.7" cy="234" r=".23"/>
<circle cx="282.7" cy="234" r=".44"/>
<circle cx="282.7" cy="234" r=".74"/>
<circle cx="202" cy="251.1" r="1.12"/>
<circle cx="206.8" cy="251.1" r="1.12"/>
<circle cx="214.5" cy="251.3" r="1.12"/>
<circle cx="245.4" cy="251.1" r="1.12"/>
<circle cx="250.3" cy="251.1" r="1.12"/>
<circle cx="257.9" cy="251.3" r="1.12"/>
<circle cx="273.9" cy="250.9" r="1.12"/>
<circle cx="282.3" cy="251" r="1.12"/>
<circle cx="287.7" cy="251" r="1.12"/>
<circle cx="326.8" cy="251" r="1.12"/>
<circle cx="331.7" cy="251" r="1.12"/>
<circle cx="342.2" cy="251.2" r="1.12"/>
<circle cx="344" cy="242.4" r=".74"/>
<circle cx="344" cy="242.5" r=".44"/>
<circle cx="344" cy="242.5" r=".23"/>
<circle cx="347.3" cy="251.1" r="1.12"/>
<circle cx="326.9" cy="264.9" r=".74"/>
<circle cx="326.9" cy="264.9" r=".44"/>
<circle cx="326.9" cy="264.9" r=".23"/>
<circle cx="342.2" cy="264.7" r=".74"/>
<circle cx="342.2" cy="264.7" r=".44"/>
<circle cx="342.2" cy="264.7" r=".23"/>
</g>
<!-- layer: 0 -->
<g fill="none" stroke="#f00" stroke-width=".3">
<path d="M136.6 41.3h108.8M147.3 51.5h179.5M250.4 59.7h23.9M266.5 59.8v10.5M282.5 59.6v10.9M282.7 59.5h7.7M206.8 66.1h42.8M242.2 66.4v3.9M306.3 66.4v3.9M306.4 66.7h25.3M159.9 91.4h146.2M113.5 115.5h46.4"/>
<path d="M113.3 132.9h46.3M113.6 138.1h33.3M113.7 120.7h23M113.4 150.5h46.1M113.6 155.7h33.4M113.3 168.1h46.2M113.5 173.3h22.9M159.7 198h123M136.2 239.1h137.8M147.1 233.8h55M206.9 228.4h43.8M245.4 239.1v10.9"/>
<path d="M250.1 233.8h24.2M282.7 234h8.9M298.5 238.7h28M307.4 233.1h24.4M315.2 227.6h27.1M326.9 264.9h2.9M339.3 264.8h3"/>
</g>
<path d="M225.8 189.3v23.3M234.9 189.8v23" fill="none" stroke="#f0f" stroke-width=".3"/>
<!-- layer: SYMS -->
<path d="M225 210.1l.8 3.3M226.6 210.1l-.8 3.3M234 210.4l.8 3.2M235.6 210.3l-.8 3.3" fill="none" stroke="#f0f" stroke-width=".3"/>
<!-- layer: LOC -->
<g fill="none" stroke="#808080" stroke-width=".3">
<path d="M203.4 27.7l.3-.4v2M208.1 27.8l.1-.4a.52 .52 0 0 1 .7 .2 .52 .52 0 0 1-.2 .7l-.7 1h1M215.8 27.5h.8l-.4 .8a.57 .57 0 0 1 .5 .8 .57 .57 0 0 1-1 0M247.6 28.6h-1l.6-1.3v2M252.3 27.3h-.7l-.1 .9a.63 .63 0 0 1 1 .4 .63 .63 0 0 1-.7 .7l-.3-.4M260 27.8l-.4-.3a1.26 1.26 0 0 0 .1 2 .59 .59 0 0 0 .3-.7 .59 .59 0 0 0-.6-.5l-.2 .6M286.5 27.3h.9l-.6 2M291.5 27.4v.6a.64 .64 0 0 1 .9 .6 .64 .64 0 0 1-.9 .6 .77 .77 0 0 1 0-.8 .77 .77 0 0 1 .7-.4v-.6zM299.9 28.1l-.3 .6a.58 .58 0 0 1-.5-.7 .58 .58 0 0 1 .6-.5l.2 .6-.1 1-.2 .3-.5-.2M203.3 245.5l.4-.4v2M208.1 245.6l.2-.5 .4 .1 .2 .3-.9 1.6h1M215.8 245.3h.7l-.3 .8a.57 .57 0 0 1 .4 .8 .57 .57 0 0 1-1 0"/>
<path d="M247.6 246.5h-1.1l.7-1.4v2M252.2 245.1h-.6l-.1 .9a.57 .57 0 0 1 .9 .5 .57 .57 0 0 1-.9 .5l-.1-.3M260 245.6l-.5-.3a1.26 1.26 0 0 0 .1 2 .59 .59 0 0 0 .4-.7 .59 .59 0 0 0-.6-.4l-.2 .5M275.9 244.9h.9l-.7 2M283.6 245.1v.5a.67 .67 0 0 1 .8 .6 .67 .67 0 0 1-.6 .8 .71 .71 0 0 1-.3-.9 .71 .71 0 0 1 .8-.5v-.5zM289.7 245.7l-.2 .5a.54 .54 0 0 1-.6-.5 .54 .54 0 0 1 .6-.6l.2 .6-.1 1-.3 .3-.4-.3"/>
</g>
<path d="M66.7 147.1l-.7 2.5-.7-2.5-.7 2.5" fill="none" stroke="#000" stroke-width=".3"/>
<path d="M233.5 92.1h2.6v7.3h-2.6z" fill="none" stroke="#000" stroke-width=".3"/>
<!-- layer: G -->
<path d="M0 .1h419.9v296.9h-419.9z" fill="none" stroke="#000" stroke-width=".3"/>
<g font-size="8.8">
<text x="246.9" y="147.5">МУ110-224.8А</text>
<text x="210.6" y="151" transform="rotate(-90 210.6 151)">DA3</text>
</g>
<text font-size="7.1" x="374.6" y="297.7">Формат А3</text>
<g font-size="6.2">
<text x="69.5" y="144.3">3А</text>
<text x="220.1" y="169.3" transform="rotate(-90 220.1 169.3)">Цепь</text>
<text x="268.5" y="187.7" transform="rotate(-90 268.5 187.7)">18</text>
<text x="322.8" y="286.5">14192.012/2024-АТХ</text>
</g>
<g font-size="5.7">
<text x="227.2" y="96">FU48</text>
<text x="227.2" y="99.8">3А</text>
<text x="300.6" y="107.6" transform="rotate(-90 300.6 107.6)">10</text>
<text x="303.7" y="107.6">11</text>
<text x="316.4" y="107.6" transform="rotate(-90 316.4 107.6)">12</text>
<text x="96.7" y="109">G6</text>
<text x="107.6" y="123.5" transform="rotate(-90 107.6 123.5)">24VDC</text>
<text x="244.1" y="131.9" transform="rotate(-90 244.1 131.9)">AI 1-1</text>
<text x="260.3" y="130.5" transform="rotate(-90 260.3 130.5)">AI-R</text>
<text x="268.5" y="131.9" transform="rotate(-90 268.5 131.9)">AI 2-1</text>
<text x="300.6" y="130.5" transform="rotate(-90 300.6 130.5)">AI-R</text>
<text x="252.2" y="132.3" transform="rotate(-90 252.2 132.3)">AI 1-2</text>
<text x="276.6" y="132.3" transform="rotate(-90 276.6 132.3)">AI 2-2</text>
<text x="292.5" y="132.3" transform="rotate(-90 292.5 132.3)">AI 3-2</text>
<text x="316.4" y="132.3" transform="rotate(-90 316.4 132.3)">AI 4-2</text>
<text x="69.1" y="140.4">FU26</text>
<text x="62.4" y="146">LL</text>
<text x="227.9" y="173.9" transform="rotate(-90 227.9 173.9)">RS-485 B</text>
<text x="236" y="173.6" transform="rotate(-90 236 173.6)">RS-485 A</text>
<text x="244.1" y="170.7" transform="rotate(-90 244.1 170.7)">AI 5-1</text>
<text x="252.2" y="171.1" transform="rotate(-90 252.2 171.1)">AI 5-2</text>
<text x="260.3" y="169.3" transform="rotate(-90 260.3 169.3)">AI-R</text>
<text x="276.2" y="171.1" transform="rotate(-90 276.2 171.1)">AI 6-2</text>
<text x="284.3" y="170.7" transform="rotate(-90 284.3 170.7)">AI 7-1</text>
<text x="292.5" y="171.1" transform="rotate(-90 292.5 171.1)">AI 7-2</text>
<text x="300.6" y="169.3" transform="rotate(-90 300.6 169.3)">AI-R</text>
<text x="308.7" y="170.7" transform="rotate(-90 308.7 170.7)">AI 8-1</text>
<text x="316.8" y="171.1" transform="rotate(-90 316.8 171.1)">AI 8-2</text>
<text x="107.9" y="175.7" transform="rotate(-90 107.9 175.7)">24VDC</text>
<text x="227.9" y="187.7" transform="rotate(-90 227.9 187.7)">13</text>
<text x="236" y="187.3" transform="rotate(-90 236 187.3)">14</text>
<text x="244.1" y="187.7" transform="rotate(-90 244.1 187.7)">15</text>
<text x="252.2" y="187.3" transform="rotate(-90 252.2 187.3)">16</text>
<text x="260.3" y="187.7" transform="rotate(-90 260.3 187.7)">17</text>
<text x="276.2" y="187.3" transform="rotate(-90 276.2 187.3)">19</text>
<text x="284.3" y="188" transform="rotate(-90 284.3 188)">20</text>
<text x="292.5" y="187.7" transform="rotate(-90 292.5 187.7)">21</text>
<text x="300.6" y="188" transform="rotate(-90 300.6 188)">22</text>
<text x="308.7" y="188" transform="rotate(-90 308.7 188)">23</text>
<text x="316.8" y="188" transform="rotate(-90 316.8 188)">24</text>
<text x="240.6" y="219.8" transform="rotate(-90 240.6 219.8)">R55</text>
<text x="264.6" y="219.8" transform="rotate(-90 264.6 219.8)">R66</text>
<text x="280.8" y="219.4" transform="rotate(-90 280.8 219.4)">R77</text>
<text x="331.6" y="262.8">Rt</text>
</g>
<g font-size="5.3">
<text x="193" y="35.6">X39</text>
<text x="234.6" y="88.5" transform="rotate(-90 234.6 88.5)">+E3</text>
<text x="231.8" y="127.7">+</text>
<text x="107.6" y="140.8" transform="rotate(-90 107.6 140.8)">24VDC</text>
<text x="95.2" y="152.4" transform="rotate(-90 95.2 152.4)">220VAC</text>
<text x="107.6" y="158.4" transform="rotate(-90 107.6 158.4)">24VDC</text>
<text x="327" y="248.4">10</text>
<text x="193" y="253.3">X40</text>
</g>
<text font-size="5.3" fill="#00b82e" x="90.7" y="143.2" transform="rotate(-90 90.7 143.2)">PE</text>
<text font-size="5.3" fill="#808080" x="347.5" y="248.4">13</text>
<g font-size="4.9" fill="#808080">
<text x="327" y="30.3">10</text>
<text x="343.6" y="30.7" transform="rotate(-90 343.6 30.7)">12</text>
</g>
<g font-size="4.9">
<text x="231.8" y="107.2">2</text>
<text x="239.5" y="107.2">3</text>
<text x="255.8" y="107.2">5</text>
<text x="263.9" y="107.2">6</text>
<text x="272" y="107.2">7</text>
<text x="279.8" y="107.2">8</text>
<text x="287.9" y="107.2">9</text>
<text x="342.2" y="248.4">12</text>
</g>
<text font-size="4.4" fill="#808080" x="335.5" y="30.3" transform="rotate(-90 335.5 30.3)">11</text>
<g font-size="4.4">
<text x="247.6" y="106.9">4</text>
<text x="108.3" y="122.4">+</text>
<text x="108.7" y="139.7">+</text>
<text x="108.7" y="157.3">+</text>
<text x="108.7" y="174.6">+</text>
<text x="335.5" y="248.4" transform="rotate(-90 335.5 248.4)">11</text>
</g>
<g font-size="4" fill="#00b82e">
<text x="86.4" y="147.5">L</text>
<text x="86.4" y="152.4">N</text>
</g>
<g font-size="4">
<text x="405.2" y="280.7">Лист</text>
<text x="230.4" y="290.6">Изм</text>
<text x="238" y="290.6">Лист</text>
<text x="251.5" y="290.2">№ докум</text>
<text x="271.1" y="290.6">Подпись</text>
<text x="285.5" y="290.4">Дата</text>
</g>
<text font-size="3.5" x="223.7" y="106.5">1</text>
<g font-size="3">
<text x="7.7" y="203.4" transform="rotate(-90 7.7 203.4)">Согласовано</text>
<text x="11.8" y="229.2" transform="rotate(-90 11.8 229.2)">Взам.инв.N</text>
<text x="12" y="261.4" transform="rotate(-90 12 261.4)">Подпись и дата</text>
<text x="11.8" y="286.8" transform="rotate(-90 11.8 286.8)">Инв.Nподл.</text>
</g>
</svg>
